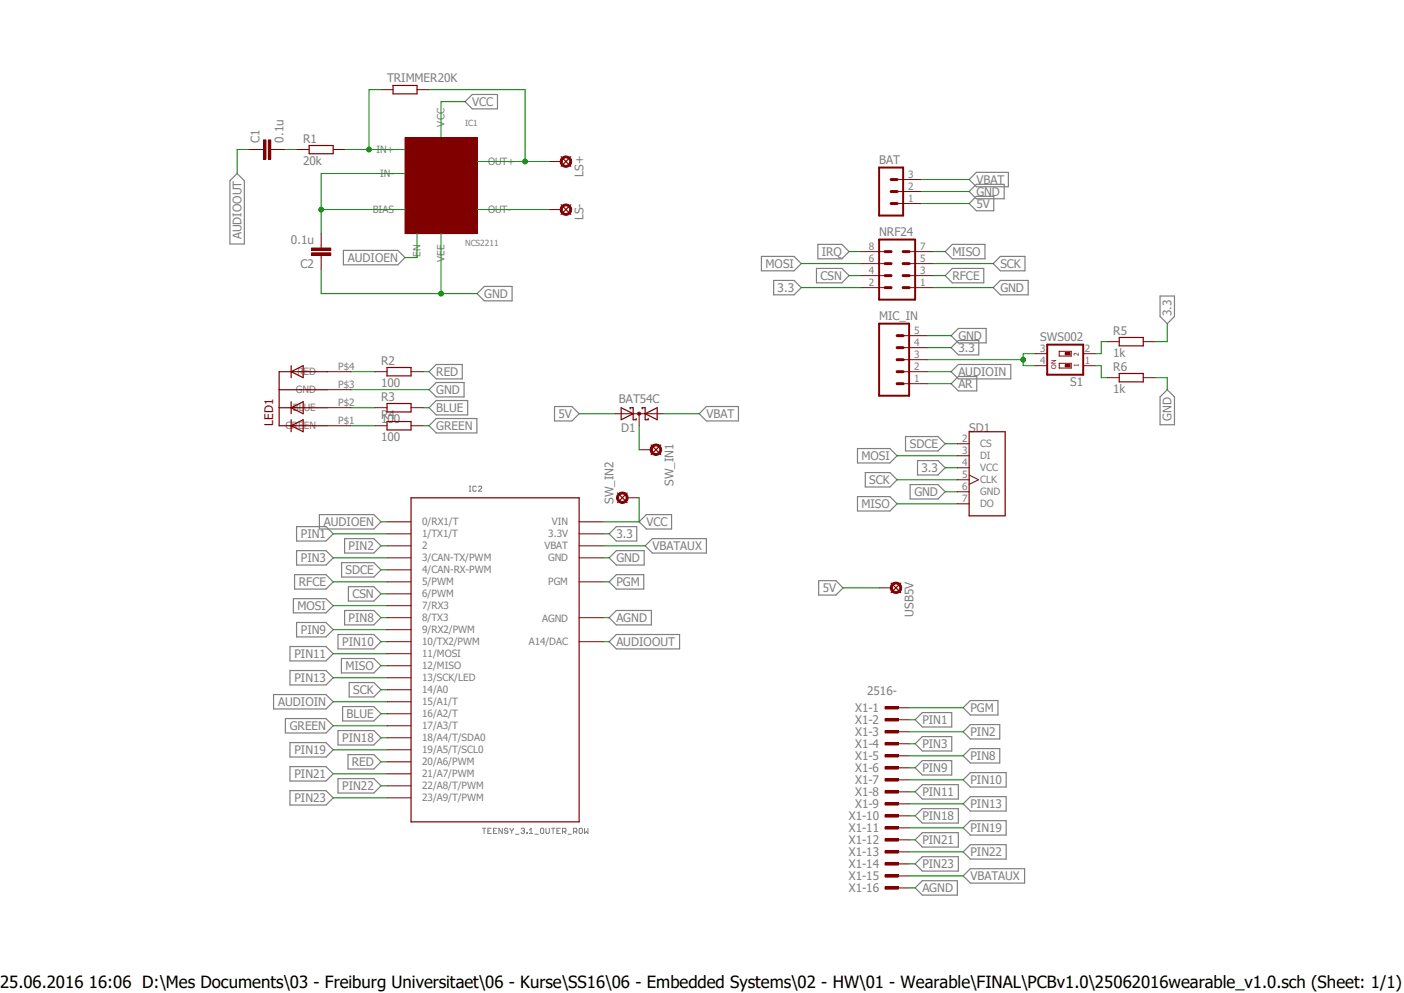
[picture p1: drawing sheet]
<svg xmlns="http://www.w3.org/2000/svg" width="297mm" height="210mm" viewBox="0 0 297 210" stroke-linecap="round" stroke-linejoin="round" font-family="sans-serif">
<path d="M48.3 15.1l200.4 174.6M248.7 15.1l-200.4 174.6" fill="none" stroke="#fff" stroke-width=".21"/>
<g fill="none" stroke="#808080" stroke-width=".21">
<path d="M99.3 103.9h.3M99.3 102.8h.3M99.4 102.8v1.1M100.8 103l-.2-.2h-.4l-.2 .2v.7l.2 .2h.4l.2-.2M101.2 103l.2-.2h.3l.2 .2v.2l-.7 .7h.7M102.1 175.2h.6M102.4 175.2v1.1M103.2 175.7h.4M103.9 175.2h-.7v1.1h.7M104.4 175.7h.3M105.1 175.2h-.7v1.1h.7M106.3 175.2v1.1l-.8-1.1v1.1"/>
<path d="M107.4 175.4l-.1-.2h-.4l-.2 .2 .2 .3h.4l.1 .2-.1 .4h-.4l-.2-.2M107.9 175.2v.2l.3 .3M108.2 175.7v.6M108.6 175.2v.2l-.4 .3M109.1 176.4h.7M110.2 175.4l.2-.2h.4l.2 .2-.2 .3M110.6 175.7h.2M110.8 175.7l.2 .2-.2 .4h-.4l-.2-.2M111.4 176.1h.2v.2h-.2zM112 176.3h.7M112 175.6l.4-.4v1.1M113.2 176.4h.7"/>
<path d="M114.5 175.2h.4l.1 .2v.7l-.1 .2h-.4l-.2-.2v-.7zM115.5 175.2v.9l.2 .2h.3l.2-.2v-.9M116.7 175.2h.7M117 175.2v1.1M117.8 175.7h.4M118.5 175.2h-.7v1.1h.7M119 175.9h.5l.2-.2-.2-.5h-.5v1.1M119.3 175.9l.4 .4M120.2 176.4h.7M121.3 175.9h.6l.1-.2-.1-.5h-.6v1.1M121.7 175.9l.3 .4M122.7 175.2h.3l.2 .2v.7l-.2 .2h-.3l-.2-.2v-.7z"/>
<path d="M123.7 175.2v1.1l.3-.4 .4 .4v-1.1"/>
</g>
<g fill="none" stroke="#808080" stroke-width=".25">
<path d="M48.6 38.2l1.6-1.5 1.5 1.5v13.4h-3.1zM98.4 21.5l1.5-1.5h5.3v3h-5.3zM205 38l1.5-1.6h6.8v3.1h-6.8zM72.6 53h11.6l1.5 1.5-1.5 1.5h-11.6zM161.1 54.2h6.9l1.5 1.6-1.5 1.5h-6.9zM163.7 59.3h4.3l1.5 1.5-1.5 1.6h-4.3zM172.7 56.8h5.4l1.5 1.5-1.5 1.5h-5.4zM173 51.7h5.1l1.5 1.5-1.5 1.5h-5.1zM199.9 53.2l1.6-1.5h6.9v3h-6.9zM199.9 58.3l1.6-1.5h6.6v3h-6.6zM205 40.5l1.5-1.5h5.9v3h-5.9zM205 43.1l1.5-1.6h3.7v3.1h-3.7z"/>
<path d="M210.1 55.8l1.5-1.6h5.2v3.1h-5.2zM92.3 77.1h5.5v3h-5.5l-1.5-1.5zM100.9 62.1l1.5-1.5h5.9v3h-5.9zM201.2 71l1.5-1.5h5.9v3h-5.9zM201.2 73.5l1.5-1.5h4.4v3.1h-4.4zM201.2 78.6l1.5-1.5h11.1v3h-11.1zM210.1 60.8l1.5-1.5h5.9v3.1h-5.9zM245.4 62.6h3.1v4.3l-1.6 1.6-1.5-1.6zM90.8 82.4l1.5-1.5h5.9v3h-5.9zM92.3 88.5h8.6v3.1h-8.6l-1.5-1.6zM92.3 84.7h6.6v3.1h-6.6l-1.5-1.6zM117.3 86h3.7l1.5 1.5-1.5 1.5h-3.7z"/>
<path d="M147.9 87.5l1.5-1.5h6.8v3h-6.8zM181.4 94.9h6.9l1.5 1.5-1.5 1.5h-6.9zM183 99.9h5.3l1.5 1.6-1.5 1.5h-5.3zM191.6 92.3h6.8l1.5 1.6-1.5 1.5h-6.8zM194.1 97.4h4.3l1.5 1.5-1.5 1.6h-4.3zM201.2 81.2l1.5-1.6h3.9v3.1h-3.9zM246.9 82.4l1.6 1.5v5.9h-3.1v-5.9zM62.7 116.5h6.3l1.5 1.5-1.5 1.5h-6.3zM62.7 111.4h6.3l1.5 1.5-1.5 1.5h-6.3zM67.6 108.8h11.5l1.5 1.6-1.5 1.5h-11.5zM72.3 119h6.8l1.5 1.5-1.5 1.5h-6.8zM72.9 113.9h6.2l1.5 1.5-1.5 1.6h-6.2z"/>
<path d="M130.4 116.5h5.9v3h-5.9l-1.5-1.5zM130.4 111.4h4.3v3h-4.3l-1.5-1.5zM136.7 108.8h5.4v3.1h-5.4l-1.5-1.5zM138 113.9h11.4v3.1h-11.4l-1.5-1.6zM181.4 105h6.9l1.5 1.6-1.5 1.5h-6.9zM192.5 102.5h5.9l1.5 1.5-1.5 1.5h-5.9zM61.3 136.7h7.7l1.5 1.6-1.5 1.5h-7.7zM62.1 126.6h6.9l1.5 1.5-1.5 1.5h-6.9zM62.3 121.5h6.7l1.5 1.6-1.5 1.5h-6.7zM62.7 131.7h6.3l1.5 1.5-1.5 1.5h-6.3zM71.5 134.2h7.6l1.5 1.5-1.5 1.5h-7.6zM72.2 139.3h6.9l1.5 1.5-1.5 1.5h-6.9z"/>
<path d="M72.9 129.1h6.2l1.5 1.5-1.5 1.6h-6.2zM73.7 124.1h5.4l1.5 1.5-1.5 1.5h-5.4zM130.4 134.2h13.4v3h-13.4l-1.5-1.5zM130.4 121.5h5.8v3.1h-5.8l-1.5-1.5zM130.4 129.1h7.4v3.1h-7.4l-1.5-1.6zM173.2 122.8h3.6l1.6 1.5-1.6 1.6h-3.6zM57.9 146.9h11.1l1.5 1.5-1.5 1.5h-11.1zM60.4 152h8.6l1.5 1.5-1.5 1.5h-8.6zM61.3 141.8h7.7l1.5 1.5-1.5 1.6h-7.7zM61.3 157.1h7.7l1.5 1.5-1.5 1.5h-7.7zM71.5 154.5h7.6l1.5 1.5-1.5 1.6h-7.6zM72.5 149.4h6.6l1.5 1.6-1.5 1.5h-6.6z"/>
<path d="M73.6 159.6h5.5l1.5 1.5-1.5 1.5h-5.5zM73.9 144.4h5.2l1.5 1.5-1.5 1.5h-5.2zM193.6 152.2l1.5-1.5h6.2v3.1h-6.2zM193.6 157.3l1.5-1.5h6.2v3h-6.2zM203.8 154.8l1.5-1.6h6.2v3.1h-6.2zM203.8 159.9l1.5-1.6h6.2v3.1h-6.2zM203.8 149.7l1.5-1.5h5.8v3h-5.8zM61.3 162.1h7.7l1.5 1.6-1.5 1.5h-7.7zM61.3 167.2h7.7l1.5 1.5-1.5 1.6h-7.7zM71.5 164.7h7.6l1.5 1.5-1.5 1.5h-7.6zM193.6 162.4l1.5-1.5h6.2v3h-6.2zM193.6 167.5l1.5-1.6h7.6v3.1h-7.6z"/>
<path d="M193.6 172.6l1.5-1.6h7.6v3.1h-7.6zM193.6 177.6l1.5-1.5h7.6v3.1h-7.6zM203.8 164.9l1.5-1.5h7.6v3.1h-7.6zM203.8 170l1.5-1.5h7.6v3h-7.6zM203.8 175.1l1.5-1.5h7.6v3h-7.6zM193.6 182.7l1.5-1.5h7.6v3h-7.6zM193.6 187.8l1.5-1.5h7.4v3h-7.4zM203.8 180.2l1.5-1.6h7.6v3.1h-7.6zM203.8 185.3l1.5-1.6h11.4v3.1h-11.4z"/>
</g>
<path d="M186 35.4h5.1v10.2h-5.1zM186 50.7h7.6v12.7h-7.6z" fill="none" stroke="#800000" stroke-width=".42"/>
<path d="M188.5 38h1.3M187.2 55.8h1.3M187.2 58.3h1.3M187.2 53.2h1.3M188.5 40.5h1.3M188.5 43.1h1.3M191.1 55.8h1.2M191.1 58.3h1.2M191.1 53.2h1.2M187.2 60.8h1.3M191.1 60.8h1.2" fill="none" stroke="#800000" stroke-width=".64"/>
<path d="M189.8 38h5.1M182.2 58.3h5M182.2 55.8h5M182.2 53.2h5M189.8 43.1h5.1M189.8 40.5h5.1M192.3 58.3h5.1M192.3 55.8h5.1M192.3 53.2h5.1M182.2 60.8h5M192.3 60.8h5.1M132.7 87.5h5.1" fill="none" stroke="#800000" stroke-width=".21"/>
<path d="M131.4 86.2l2.5 1.3-2.5 1.3zM133.3 86.5v-.3h.6v2.6h.7v-.3M135.8 86.5v-.3h.7v2.6h.6v-.3M136.5 87.5l2.5-1.3v2.6z" fill="none" stroke="#800000" stroke-width=".25"/>
<path d="M135 87.2h.4l.2 .3-.2 .2-.2 .1-.2-.1z" fill-rule="evenodd" fill="#800000"/>
<g fill="none" stroke="#800000" stroke-width=".21">
<path d="M191.1 78.6h5M191.1 76.1h5M191.1 73.5h5M191.1 71h5M130.1 87.5h2.6M135 87.2h.4l.2 .3-.2 .2-.2 .1-.2-.1zM135.2 87.5v2.5M137.8 87.5h2.5M191.1 81.2h5M81.9 118h5.1M81.9 115.4h5.1M81.9 112.9h5.1"/>
<path d="M81.9 110.4h5.1M122.5 118h5.1M122.5 115.4h5.1M122.5 112.9h5.1M122.5 110.4h5.1M81.9 138.3h5.1M81.9 135.7h5.1M81.9 133.2h5.1M81.9 130.6h5.1M81.9 128.1h5.1M81.9 125.6h5.1M81.9 123.1h5.1"/>
<path d="M81.9 120.5h5.1M122.5 135.7h5.1M122.5 130.6h5.1M122.5 123.1h5.1M81.9 140.8h5.1M81.9 158.6h5.1M81.9 156h5.1M81.9 153.5h5.1M81.9 151h5.1M81.9 148.4h5.1M81.9 145.9h5.1M81.9 143.3h5.1"/>
<path d="M81.9 168.7h5.1M81.9 166.2h5.1M81.9 163.7h5.1M81.9 161.1h5.1"/>
</g>
<path d="M87 105.3h35.5v68.5h-35.5z" fill="none" stroke="#800000" stroke-width=".25"/>
<path d="M186 68.5h6.3v15.2h-6.3z" fill="none" stroke="#800000" stroke-width=".42"/>
<path d="M189.8 76.1h1.3M189.8 78.6h1.3M189.8 71h1.3M189.8 73.5h1.3M189.8 81.2h1.3" fill="none" stroke="#800000" stroke-width=".64"/>
<path d="M85.7 29.1h15.2v20.3h-15.2z" fill-rule="evenodd" fill="#800000"/>
<path d="M55.2 31.6h.6M57.3 31.6h.5M62.9 31.6h2.5M70.5 31.6h2.5M85.7 29.1h15.2v20.3h-15.2z" fill="none" stroke="#800000" stroke-width=".21"/>
<path d="M65.4 30.8h5.1v1.7h-5.1z" fill="none" stroke="#800000" stroke-width=".25"/>
<path d="M55.8 29.6h.5v4.1h-.5z" fill-rule="evenodd" fill="#800000"/>
<path d="M55.8 29.6h.5v4.1h-.5z" fill="none" stroke="#800000" stroke-width=".21"/>
<path d="M56.8 29.6h.5v4.1h-.5z" fill-rule="evenodd" fill="#800000"/>
<path d="M80.6 19h2.5M88.2 19h2.6M52.7 31.6h2.5M56.8 29.6h.5v4.1h-.5zM57.8 31.6h2.5M67.9 51.9v.6M67.9 54v.5" fill="none" stroke="#800000" stroke-width=".21"/>
<path d="M83.1 18.1h5.1v1.8h-5.1z" fill="none" stroke="#800000" stroke-width=".25"/>
<path d="M65.9 53.5h4.1v.5h-4.1z" fill-rule="evenodd" fill="#800000"/>
<path d="M65.9 53.5h4.1v.5h-4.1z" fill="none" stroke="#800000" stroke-width=".21"/>
<path d="M65.9 52.5h4.1v.5h-4.1z" fill-rule="evenodd" fill="#800000"/>
<g fill="none" stroke="#800000" stroke-width=".21">
<path d="M65.9 52.5h4.1v.5h-4.1zM67.9 49.4v2.5M67.9 54.5v2.5M69.2 78.6h5.1M79.3 78.6h2.6M87 78.6h2.5M69.2 90h5.1M69.2 86.2h5.1M69.2 82.4h5.1M79.3 90h2.6M79.3 86.2h2.6M87 90h2.5"/>
<path d="M87 86.2h2.5M202.5 93.9h2.5M202.5 96.4h2.5M202.5 98.9h2.5M202.5 101.5h2.5M202.5 106.6h2.5M202.5 104h2.5M205 100.5l2 1-2 .9"/>
</g>
<g fill="none" stroke="#800000" stroke-width=".25">
<path d="M61.6 77.3v2.6M61.6 78.6l2.5-1.3v2.6zM69.2 78.6h-10.1v11.4h10.1M81.9 77.7h5.1v1.8h-5.1zM59.1 86.2h10.1M59.1 82.4h10.1M61.6 85v2.5M61.6 88.8v2.5M61.6 90l2.5-1.2v2.5zM61.6 86.2l2.5-1.2v2.5zM81.9 85.3h5.1v1.8h-5.1zM81.9 89.2h5.1v1.7h-5.1z"/>
<path d="M205 91.3h7.6v17.8h-7.6z"/>
</g>
<path d="M187.2 149.4h2.8v.5h-2.8z" fill-rule="evenodd" fill="#800000"/>
<path d="M187.2 149.4h2.8v.5h-2.8zM189.8 149.7h2.5" fill="none" stroke="#800000" stroke-width=".21"/>
<path d="M187.2 152h2.8v.5h-2.8z" fill-rule="evenodd" fill="#800000"/>
<path d="M187.2 152h2.8v.5h-2.8zM189.8 152.2h2.5" fill="none" stroke="#800000" stroke-width=".21"/>
<path d="M187.2 154.5h2.8v.5h-2.8z" fill-rule="evenodd" fill="#800000"/>
<path d="M187.2 154.5h2.8v.5h-2.8zM189.8 154.8h2.5" fill="none" stroke="#800000" stroke-width=".21"/>
<path d="M187.2 157.1h2.8v.5h-2.8z" fill-rule="evenodd" fill="#800000"/>
<path d="M187.2 157.1h2.8v.5h-2.8zM189.8 157.3h2.5" fill="none" stroke="#800000" stroke-width=".21"/>
<path d="M187.2 159.6h2.8v.5h-2.8z" fill-rule="evenodd" fill="#800000"/>
<path d="M187.2 159.6h2.8v.5h-2.8zM189.8 159.9h2.5" fill="none" stroke="#800000" stroke-width=".21"/>
<path d="M187.2 162.1h2.8v.5h-2.8z" fill-rule="evenodd" fill="#800000"/>
<path d="M187.2 162.1h2.8v.5h-2.8zM189.8 162.4h2.5" fill="none" stroke="#800000" stroke-width=".21"/>
<path d="M187.2 164.7h2.8v.5h-2.8z" fill-rule="evenodd" fill="#800000"/>
<path d="M187.2 164.7h2.8v.5h-2.8zM189.8 164.9h2.5" fill="none" stroke="#800000" stroke-width=".21"/>
<path d="M187.2 167.2h2.8v.5h-2.8z" fill-rule="evenodd" fill="#800000"/>
<path d="M187.2 167.2h2.8v.5h-2.8zM189.8 167.5h2.5" fill="none" stroke="#800000" stroke-width=".21"/>
<path d="M187.2 169.8h2.8v.5h-2.8z" fill-rule="evenodd" fill="#800000"/>
<path d="M187.2 169.8h2.8v.5h-2.8zM189.8 170h2.5" fill="none" stroke="#800000" stroke-width=".21"/>
<path d="M187.2 172.3h2.8v.5h-2.8z" fill-rule="evenodd" fill="#800000"/>
<path d="M187.2 172.3h2.8v.5h-2.8zM189.8 172.6h2.5" fill="none" stroke="#800000" stroke-width=".21"/>
<path d="M187.2 174.8h2.8v.5h-2.8z" fill-rule="evenodd" fill="#800000"/>
<path d="M187.2 174.8h2.8v.5h-2.8zM189.8 175.1h2.5" fill="none" stroke="#800000" stroke-width=".21"/>
<path d="M187.2 177.4h2.8v.5h-2.8z" fill-rule="evenodd" fill="#800000"/>
<path d="M187.2 177.4h2.8v.5h-2.8zM189.8 177.6h2.5" fill="none" stroke="#800000" stroke-width=".21"/>
<path d="M187.2 179.9h2.8v.5h-2.8z" fill-rule="evenodd" fill="#800000"/>
<path d="M187.2 179.9h2.8v.5h-2.8zM189.8 180.2h2.5" fill="none" stroke="#800000" stroke-width=".21"/>
<path d="M187.2 182.5h2.8v.5h-2.8z" fill-rule="evenodd" fill="#800000"/>
<path d="M187.2 182.5h2.8v.5h-2.8zM189.8 182.7h2.5" fill="none" stroke="#800000" stroke-width=".21"/>
<path d="M187.2 185h2.8v.5h-2.8z" fill-rule="evenodd" fill="#800000"/>
<path d="M187.2 185h2.8v.5h-2.8zM189.8 185.3h2.5" fill="none" stroke="#800000" stroke-width=".21"/>
<path d="M187.2 187.5h2.8v.5h-2.8z" fill-rule="evenodd" fill="#800000"/>
<path d="M187.2 187.5h2.8v.5h-2.8zM189.8 187.8h2.5" fill="none" stroke="#800000" stroke-width=".21"/>
<path d="M118.7 33.1l2 2.1M120.7 33.1l-2 2.1" fill="none" stroke="#800000" stroke-width=".25"/>
<path d="M118.9 33.3a1.22 1.22 0 0 1 1.9 .3 1.22 1.22 0 0 1-.8 1.8 1.22 1.22 0 0 1-1.5-1.2h.4a.83 .83 0 0 1 1.2-.7 .83 .83 0 0 1 .2 1.4 .83 .83 0 0 1-1.3-.4l-.1-.3h-.4l.1-.5z" fill-rule="evenodd" fill="#800000"/>
<path d="M116.2 34.2h2.5M118.9 33.3a1.22 1.22 0 0 1 1.9 .3 1.22 1.22 0 0 1-.8 1.8 1.22 1.22 0 0 1-1.5-1.2h.4a.83 .83 0 0 1 1.2-.7 .83 .83 0 0 1 .2 1.4 .83 .83 0 0 1-1.3-.4l-.1-.3h-.4l.1-.5z" fill="none" stroke="#800000" stroke-width=".21"/>
<path d="M118.7 43.3l2 2M120.7 43.3l-2 2" fill="none" stroke="#800000" stroke-width=".25"/>
<path d="M118.9 43.5a1.22 1.22 0 0 1 1.9 .3 1.22 1.22 0 0 1-.8 1.8 1.22 1.22 0 0 1-1.5-1.3h.4a.83 .83 0 0 1 1.2-.6 .83 .83 0 0 1 .2 1.3 .83 .83 0 0 1-1.3-.3l-.1-.4h-.4l.1-.4z" fill-rule="evenodd" fill="#800000"/>
<path d="M116.2 44.3h2.5M118.9 43.5a1.22 1.22 0 0 1 1.9 .3 1.22 1.22 0 0 1-.8 1.8 1.22 1.22 0 0 1-1.5-1.3h.4a.83 .83 0 0 1 1.2-.6 .83 .83 0 0 1 .2 1.3 .83 .83 0 0 1-1.3-.3l-.1-.4h-.4l.1-.4z" fill="none" stroke="#800000" stroke-width=".21"/>
<path d="M188.5 123.3l2 2M190.5 123.3l-2 2" fill="none" stroke="#800000" stroke-width=".25"/>
<path d="M188.7 123.4a1.22 1.22 0 0 1 1.9 .3 1.22 1.22 0 0 1-.7 1.8 1.22 1.22 0 0 1-1.6-1.2h.4a.81 .81 0 0 1 1.1-.8 .81 .81 0 0 1 .3 1.3 .81 .81 0 0 1-1.3-.2l-.1-.3h-.4z" fill-rule="evenodd" fill="#800000"/>
<path d="M186 124.3h2.5M188.7 123.4a1.22 1.22 0 0 1 1.9 .3 1.22 1.22 0 0 1-.7 1.8 1.22 1.22 0 0 1-1.6-1.2h.4a.81 .81 0 0 1 1.1-.8 .81 .81 0 0 1 .3 1.3 .81 .81 0 0 1-1.3-.2l-.1-.3h-.4z" fill="none" stroke="#800000" stroke-width=".21"/>
<path d="M137.8 94.1l2 2M139.8 94.1l-2 2" fill="none" stroke="#800000" stroke-width=".25"/>
<path d="M137.9 94.2a1.22 1.22 0 0 1 1.9 .2 1.22 1.22 0 0 1-.7 1.8 1.22 1.22 0 0 1-1.6-1.1h.5a.83 .83 0 0 1 1.1-.7 .83 .83 0 0 1 .2 1.4 .83 .83 0 0 1-1.3-.4v-.3h-.5z" fill-rule="evenodd" fill="#800000"/>
<path d="M135.2 95.1h2.6M137.9 94.2a1.22 1.22 0 0 1 1.9 .2 1.22 1.22 0 0 1-.7 1.8 1.22 1.22 0 0 1-1.6-1.1h.5a.83 .83 0 0 1 1.1-.7 .83 .83 0 0 1 .2 1.4 .83 .83 0 0 1-1.3-.4v-.3h-.5z" fill="none" stroke="#800000" stroke-width=".21"/>
<path d="M130.6 104.3l2.1 2M132.7 104.3l-2.1 2" fill="none" stroke="#800000" stroke-width=".25"/>
<path d="M130.8 104.4a1.23 1.23 0 0 1 1.9 .3 1.23 1.23 0 0 1-.7 1.8 1.23 1.23 0 0 1-1.6-1.2h.5a.83 .83 0 0 1 1.1-.7 .83 .83 0 0 1 .2 1.3 .83 .83 0 0 1-1.3-.3v-.3h-.5z" fill-rule="evenodd" fill="#800000"/>
<path d="M224.1 74.3h2.5v1h-2.5zM224.1 76.8h2.5v1.1h-2.5zM130.8 104.4a1.23 1.23 0 0 1 1.9 .3 1.23 1.23 0 0 1-.7 1.8 1.23 1.23 0 0 1-1.6-1.2h.5a.83 .83 0 0 1 1.1-.7 .83 .83 0 0 1 .2 1.3 .83 .83 0 0 1-1.3-.3v-.3h-.5zM132.7 105.3h2.5" fill="none" stroke="#800000" stroke-width=".21"/>
<path d="M221.5 72.9h7.7v6.3h-7.7z" fill="none" stroke="#800000" stroke-width=".42"/>
<path d="M225.3 77.1h1.1v.5h-1.1z" fill-rule="evenodd" fill="#800000"/>
<path d="M225.3 77.1h1.1v.5h-1.1z" fill="none" stroke="#800000" stroke-width=".21"/>
<path d="M225.3 74.5h1.1v.6h-1.1z" fill-rule="evenodd" fill="#800000"/>
<path d="M219 74.8h2.5M219 77.3h2.5M225.3 74.5h1.1v.6h-1.1zM229.2 74.8h2.5M229.2 77.3h2.5M234.2 72.3h2.6M234.2 79.9h2.6M241.9 72.3h2.5M241.9 79.9h2.5" fill="none" stroke="#800000" stroke-width=".21"/>
<path d="M236.8 71.4h5.1v1.8h-5.1zM236.8 79h5.1v1.8h-5.1z" fill="none" stroke="#800000" stroke-width=".25"/>
<path d="M67.9 57v5.1h33M93.3 49.4v12.7M194.9 40.5h10.1M196.1 71h5.1M197.4 60.8h12.7M127.6 118h1.3" fill="none" stroke="#008000" stroke-width=".21"/>
<circle cx="93.3" cy="62.1" r=".51" fill="#008000"/>
<g fill="none" stroke="#008000" stroke-width=".21">
<path d="M52.7 31.6h-2.5v5.1M98.4 21.5h-5.1v7.6M194.9 38h10.1M169.5 55.8h12.7M179.6 53.2h2.6M179.6 58.3h2.6M194.9 43.1h10.1M197.4 53.2h2.5M197.4 55.8h12.7M169.5 60.8h12.7M196.1 73.5h5.1M196.1 78.6h5.1"/>
<path d="M196.1 76.1h20.4M219 74.8h-2.5v2.5h2.5M244.4 79.9h2.5v2.5M246.9 68.5v3.8h-2.5M74.3 82.4h16.5M122.5 87.5h7.6M135.2 90v5.1M140.3 87.5h7.6M189.8 96.4h12.7M199.9 98.9h2.6M127.6 112.9h1.3M135.2 105.3v5.1h-7.6"/>
<path d="M189.8 106.6h12.7M189.8 101.5h12.7M199.9 104h2.6M70.5 128.1h11.4M80.6 125.6h1.3M127.6 135.7h1.3M178.4 124.3h7.6M70.5 148.4h11.4M80.6 140.8h1.3M80.6 145.9h1.3"/>
<circle cx="93.3" cy="62.1" r=".51"/>
</g>
<circle cx="216.4" cy="76.1" r=".51" fill="#008000"/>
<g fill="none" stroke="#008000" stroke-width=".21">
<path d="M90.8 19h20.3v15.2M100.9 34.2h15.3M196.1 81.2h5.1"/>
<circle cx="216.4" cy="76.1" r=".51"/>
</g>
<circle cx="111.1" cy="34.2" r=".51" fill="#008000"/>
<g fill="none" stroke="#008000" stroke-width=".21">
<path d="M80.6 19h-2.5v12.6M73 31.6h12.7"/>
<circle cx="111.1" cy="34.2" r=".51"/>
</g>
<circle cx="78.1" cy="31.6" r=".51" fill="#008000"/>
<g fill="none" stroke="#008000" stroke-width=".21">
<path d="M60.3 31.6h2.6M85.7 36.7h-17.8v12.7M67.9 44.3h17.8"/>
<circle cx="78.1" cy="31.6" r=".51"/>
</g>
<circle cx="67.9" cy="44.3" r=".51" fill="#008000"/>
<g fill="none" stroke="#008000" stroke-width=".21">
<path d="M88.2 49.4v5.1h-2.5M100.9 44.3h15.3M197.4 58.3h2.5M74.3 78.6h5M89.5 78.6h1.3M231.7 77.3h1.3v2.6h1.2M234.2 72.3h-1.2v2.5h-1.3M74.3 90h5M74.3 86.2h5M89.5 90h1.3M89.5 86.2h1.3M199.9 93.9h2.6"/>
<path d="M70.5 112.9h11.4M70.5 118h11.4M80.6 115.4h1.3M80.6 110.4h1.3M127.6 115.4h8.9M70.5 123.1h11.4M70.5 133.2h11.4M70.5 138.3h11.4M80.6 120.5h1.3M80.6 130.6h1.3M80.6 135.7h1.3M127.6 123.1h1.3"/>
<path d="M127.6 130.6h1.3M70.5 153.5h11.4M70.5 143.3h11.4M70.5 158.6h11.4M80.6 151h1.3M80.6 156h1.3M192.3 152.2h1.3M192.3 154.8h11.5M192.3 157.3h1.3M192.3 159.9h11.5M192.3 149.7h11.5M70.5 163.7h11.4"/>
<path d="M70.5 168.7h11.4M80.6 161.1h1.3M80.6 166.2h1.3M192.3 162.4h1.3M192.3 164.9h11.5M192.3 167.5h1.3M192.3 170h11.5M192.3 172.6h1.3M192.3 175.1h11.5M192.3 177.6h1.3M192.3 180.2h11.5M192.3 182.7h1.3"/>
<path d="M192.3 187.8h1.3M192.3 185.3h11.5"/>
<circle cx="67.9" cy="44.3" r=".51"/>
</g>
<text font-size="3.6" x="0" y="208.9">25.06.2016 16:06 D:\Mes Documents\03 - Freiburg Universitaet\06 - Kurse\SS16\06 - Embedded Systems\02 - HW\01 - Wearable\FINAL\PCBv1.0\25062016wearable_v1.0.sch (Sheet: 1/1)</text>
<g font-size="2.5" fill="#808080">
<text x="81.9" y="17.4">TRIMMER20K</text>
<text x="99.9" y="22.4">VCC</text>
<text x="54.9" y="30.1" transform="rotate(-90 54.9 30.1)">C1</text>
<text x="59.9" y="30.1" transform="rotate(-90 59.9 30.1)">0.1u</text>
<text x="64.1" y="34.9">20k</text>
<text x="64.1" y="30.1">R1</text>
<text x="186" y="34.7">BAT</text>
<text x="123.4" y="37.4" transform="rotate(-90 123.4 37.4)">LS+</text>
<text x="206.5" y="41.4">GND</text>
<text x="206.5" y="38.9">VBAT</text>
<text x="123.4" y="46.6" transform="rotate(-90 123.4 46.6)">LS-</text>
<text x="206.5" y="43.9">5V</text>
<text x="51.1" y="50.6" transform="rotate(-90 51.1 50.6)">AUDIOOUT</text>
<text x="61.6" y="51.6">0.1u</text>
<text x="186" y="49.9">NRF24</text>
<text x="63.6" y="56.6">C2</text>
<text x="73.6" y="55.4">AUDIOEN</text>
<text x="162" y="56.6">MOSI</text>
<text x="173.6" y="59.2">CSN</text>
<text x="173.8" y="54.1">IRQ</text>
<text x="201.5" y="54.1">MISO</text>
<text x="201.5" y="59.2">RFCE</text>
<text x="211.6" y="56.6">SCK</text>
<text x="102.4" y="63">GND</text>
<text x="164.5" y="61.7">3.3</text>
<text x="211.6" y="61.7">GND</text>
<text x="186" y="67.7">MIC_IN</text>
<text x="202.7" y="71.9">GND</text>
<text x="235.5" y="70.8">R5</text>
<text x="247.8" y="66.9" transform="rotate(-90 247.8 66.9)">3.3</text>
<text x="80.6" y="77.1">R2</text>
<text x="202.7" y="74.4">3.3</text>
<text x="220.1" y="72.1">SWS002</text>
<text x="235.5" y="75.6">1k</text>
<text x="80.6" y="81.9">100</text>
<text x="92.3" y="83.3">GND</text>
<text x="92.3" y="79.5">RED</text>
<text x="202.7" y="79.5">AUDIOIN</text>
<text x="202.7" y="82">AR</text>
<text x="226.4" y="81.7">S1</text>
<text x="235.5" y="83.2">1k</text>
<text x="235.5" y="78.4">R6</text>
<text x="80.6" y="89.5">100</text>
<text x="80.6" y="84.8">R3</text>
<text x="80.6" y="88.6">R4</text>
<text x="92.3" y="87.1">BLUE</text>
<text x="118.2" y="88.4">5V</text>
<text x="130.9" y="85.3">BAT54C</text>
<text x="149.4" y="88.4">VBAT</text>
<text x="247.8" y="88.9" transform="rotate(-90 247.8 88.9)">GND</text>
<text x="80.6" y="93.3">100</text>
<text x="92.3" y="90.9">GREEN</text>
<text x="131.4" y="91.3">D1</text>
<text x="192.4" y="94.7">SDCE</text>
<text x="205" y="91.3">SD1</text>
<text x="182.2" y="97.3">MOSI</text>
<text x="194.9" y="99.8">3.3</text>
<text x="129.8" y="106.6" transform="rotate(-90 129.8 106.6)">SW_IN2</text>
<text x="142.5" y="102.8" transform="rotate(-90 142.5 102.8)">SW_IN1</text>
<text x="182.2" y="107.4">MISO</text>
<text x="183.9" y="102.4">SCK</text>
<text x="193.4" y="104.9">GND</text>
<text x="63.6" y="113.8">PIN1</text>
<text x="68.5" y="111.3">AUDIOEN</text>
<text x="130.4" y="113.8">3.3</text>
<text x="136.7" y="111.3">VCC</text>
<text x="63.6" y="118.9">PIN3</text>
<text x="73.7" y="116.3">PIN2</text>
<text x="130.4" y="118.9">GND</text>
<text x="138" y="116.3">VBATAUX</text>
<text x="63.2" y="124">RFCE</text>
<text x="73.1" y="121.4">SDCE</text>
<text x="130.4" y="124">PGM</text>
<text x="174" y="125.2">5V</text>
<text x="63" y="129">MOSI</text>
<text x="73.7" y="131.6">PIN8</text>
<text x="74.6" y="126.5">CSN</text>
<text x="130.4" y="131.5">AGND</text>
<text x="193.2" y="130.4" transform="rotate(-90 193.2 130.4)">USB5V</text>
<text x="63.6" y="134.1">PIN9</text>
<text x="72.4" y="136.6">PIN10</text>
<text x="130.4" y="136.6">AUDIOOUT</text>
<text x="62.3" y="139.2">PIN11</text>
<text x="73.1" y="141.7">MISO</text>
<text x="58.8" y="149.3">AUDIOIN</text>
<text x="62.3" y="144.2">PIN13</text>
<text x="74.7" y="146.8">SCK</text>
<text x="183.4" y="147">2516-</text>
<text x="61.3" y="154.4">GREEN</text>
<text x="73.3" y="151.9">BLUE</text>
<text x="180.9" y="150.6">X1-1</text>
<text x="180.9" y="153.1">X1-2</text>
<text x="180.9" y="155.7">X1-3</text>
<text x="195.1" y="153.1">PIN1</text>
<text x="205.3" y="155.7">PIN2</text>
<text x="205.3" y="150.6">PGM</text>
<text x="62.3" y="159.5">PIN19</text>
<text x="72.4" y="156.9">PIN18</text>
<text x="180.9" y="158.2">X1-4</text>
<text x="180.9" y="160.7">X1-5</text>
<text x="195.1" y="158.2">PIN3</text>
<text x="205.3" y="160.7">PIN8</text>
<text x="62.3" y="164.6">PIN21</text>
<text x="72.4" y="167.1">PIN22</text>
<text x="74.4" y="162">RED</text>
<text x="180.9" y="163.3">X1-6</text>
<text x="180.9" y="165.8">X1-7</text>
<text x="195.1" y="163.3">PIN9</text>
<text x="205.3" y="165.8">PIN10</text>
<text x="62.3" y="169.6">PIN23</text>
<text x="179.6" y="173.4">X1-10</text>
<text x="180.9" y="168.4">X1-8</text>
<text x="180.9" y="170.9">X1-9</text>
<text x="195.1" y="168.4">PIN11</text>
<text x="195.1" y="173.4">PIN18</text>
<text x="205.3" y="170.9">PIN13</text>
<text x="179.6" y="176">X1-11</text>
<text x="179.6" y="178.5">X1-12</text>
<text x="195.1" y="178.5">PIN21</text>
<text x="205.3" y="176">PIN19</text>
<text x="179.6" y="181.1">X1-13</text>
<text x="179.6" y="183.6">X1-14</text>
<text x="195.1" y="183.6">PIN23</text>
<text x="205.3" y="181.1">PIN22</text>
<text x="179.6" y="186.1">X1-15</text>
<text x="179.6" y="188.7">X1-16</text>
<text x="195.1" y="188.7">AGND</text>
<text x="205.3" y="186.1">VBATAUX</text>
</g>
<text font-size="2.5" fill="#800000" x="57.8" y="90" transform="rotate(-90 57.8 90)">LED1</text>
<g font-size="2.1" fill="#808080">
<text x="94.1" y="26.8" transform="rotate(-90 94.1 26.8)">VCC</text>
<text x="79.6" y="32.4">IN+</text>
<text x="103.3" y="34.9">OUT+</text>
<text x="80.4" y="37.5">IN-</text>
<text x="192.2" y="40.2">2</text>
<text x="192.2" y="37.6">3</text>
<text x="78.9" y="45.1">BIAS</text>
<text x="103.3" y="45.1">OUT-</text>
<text x="192.2" y="42.7">1</text>
<text x="183.8" y="52.9">8</text>
<text x="194.7" y="52.9">7</text>
<text x="89" y="54.4" transform="rotate(-90 89 54.4)">EN</text>
<text x="94.1" y="55.4" transform="rotate(-90 94.1 55.4)">VEE</text>
<text x="183.8" y="58">4</text>
<text x="183.8" y="55.4">6</text>
<text x="194.7" y="58">3</text>
<text x="194.7" y="55.4">5</text>
<text x="183.8" y="60.5">2</text>
<text x="194.7" y="60.5">1</text>
<text x="193.4" y="70.7">5</text>
<text x="193.4" y="75.7">3</text>
<text x="193.4" y="73.2">4</text>
<text x="220" y="74.5">3</text>
<text x="220" y="77">4</text>
<text x="229.5" y="77">1</text>
<text x="229.5" y="74.5">2</text>
<text x="62.6" y="83.2">GND</text>
<text x="62.9" y="79.4">RED</text>
<text x="71.5" y="82.1">P$3</text>
<text x="71.5" y="78.3">P$4</text>
<text x="193.4" y="80.8">1</text>
<text x="193.4" y="78.3">2</text>
<text x="62" y="87">BLUE</text>
<text x="71.5" y="89.7">P$1</text>
<text x="71.5" y="85.9">P$2</text>
<text x="60.4" y="90.8">GREEN</text>
<text x="203.5" y="93.5">2</text>
<text x="207.3" y="94.6">CS</text>
<text x="203.5" y="101.1">5</text>
<text x="203.5" y="96">3</text>
<text x="203.5" y="98.6">4</text>
<text x="207.3" y="97.2">DI</text>
<text x="207.3" y="99.7">VCC</text>
<text x="203.5" y="106.2">7</text>
<text x="203.5" y="103.6">6</text>
<text x="207.3" y="102.2">CLK</text>
<text x="207.3" y="107.3">DO</text>
<text x="207.3" y="104.8">GND</text>
<text x="89.3" y="113.7">1/TX1/T</text>
<text x="89.3" y="111.1">0/RX1/T</text>
<text x="116" y="113.7">3.3V</text>
<text x="116.7" y="111.1">VIN</text>
<text x="89.3" y="118.7">3/CAN-TX/PWM</text>
<text x="89.3" y="116.2">2</text>
<text x="115.2" y="116.2">VBAT</text>
<text x="116" y="118.7">GND</text>
<text x="89.3" y="123.8">5/PWM</text>
<text x="89.3" y="121.3">4/CAN-RX-PWM</text>
<text x="116" y="123.8">PGM</text>
<text x="89.3" y="131.4">8/TX3</text>
<text x="89.3" y="128.9">7/RX3</text>
<text x="89.3" y="126.4">6/PWM</text>
<text x="114.7" y="131.4">AGND</text>
<text x="89.3" y="136.5">10/TX2/PWM</text>
<text x="89.3" y="133.9">9/RX2/PWM</text>
<text x="111.8" y="136.5">A14/DAC</text>
<text x="89.3" y="141.6">12/MISO</text>
<text x="89.3" y="139">11/MOSI</text>
<text x="89.3" y="149.2">15/A1/T</text>
<text x="89.3" y="146.6">14/A0</text>
<text x="89.3" y="144.1">13/SCK/LED</text>
<text x="89.3" y="154.3">17/A3/T</text>
<text x="89.3" y="151.7">16/A2/T</text>
<text x="89.3" y="161.9">20/A6/PWM</text>
<text x="89.3" y="159.3">19/A5/T/SCL0</text>
<text x="89.3" y="156.8">18/A4/T/SDA0</text>
<text x="89.3" y="167">22/A8/T/PWM</text>
<text x="89.3" y="164.4">21/A7/PWM</text>
<text x="89.3" y="169.5">23/A9/T/PWM</text>
</g>
<g font-size="1.8" fill="#808080">
<text x="98.4" y="26.6">IC1</text>
<text x="98.4" y="51.9">NCS2211</text>
</g>
<g font-size="1.4" fill="#800000">
<text x="223.4" y="78" transform="rotate(-90 223.4 78)">ON</text>
<text x="228.3" y="77.6" transform="rotate(-90 228.3 77.6)">1</text>
<text x="228.3" y="75.3" transform="rotate(-90 228.3 75.3)">2</text>
</g>
</svg>
